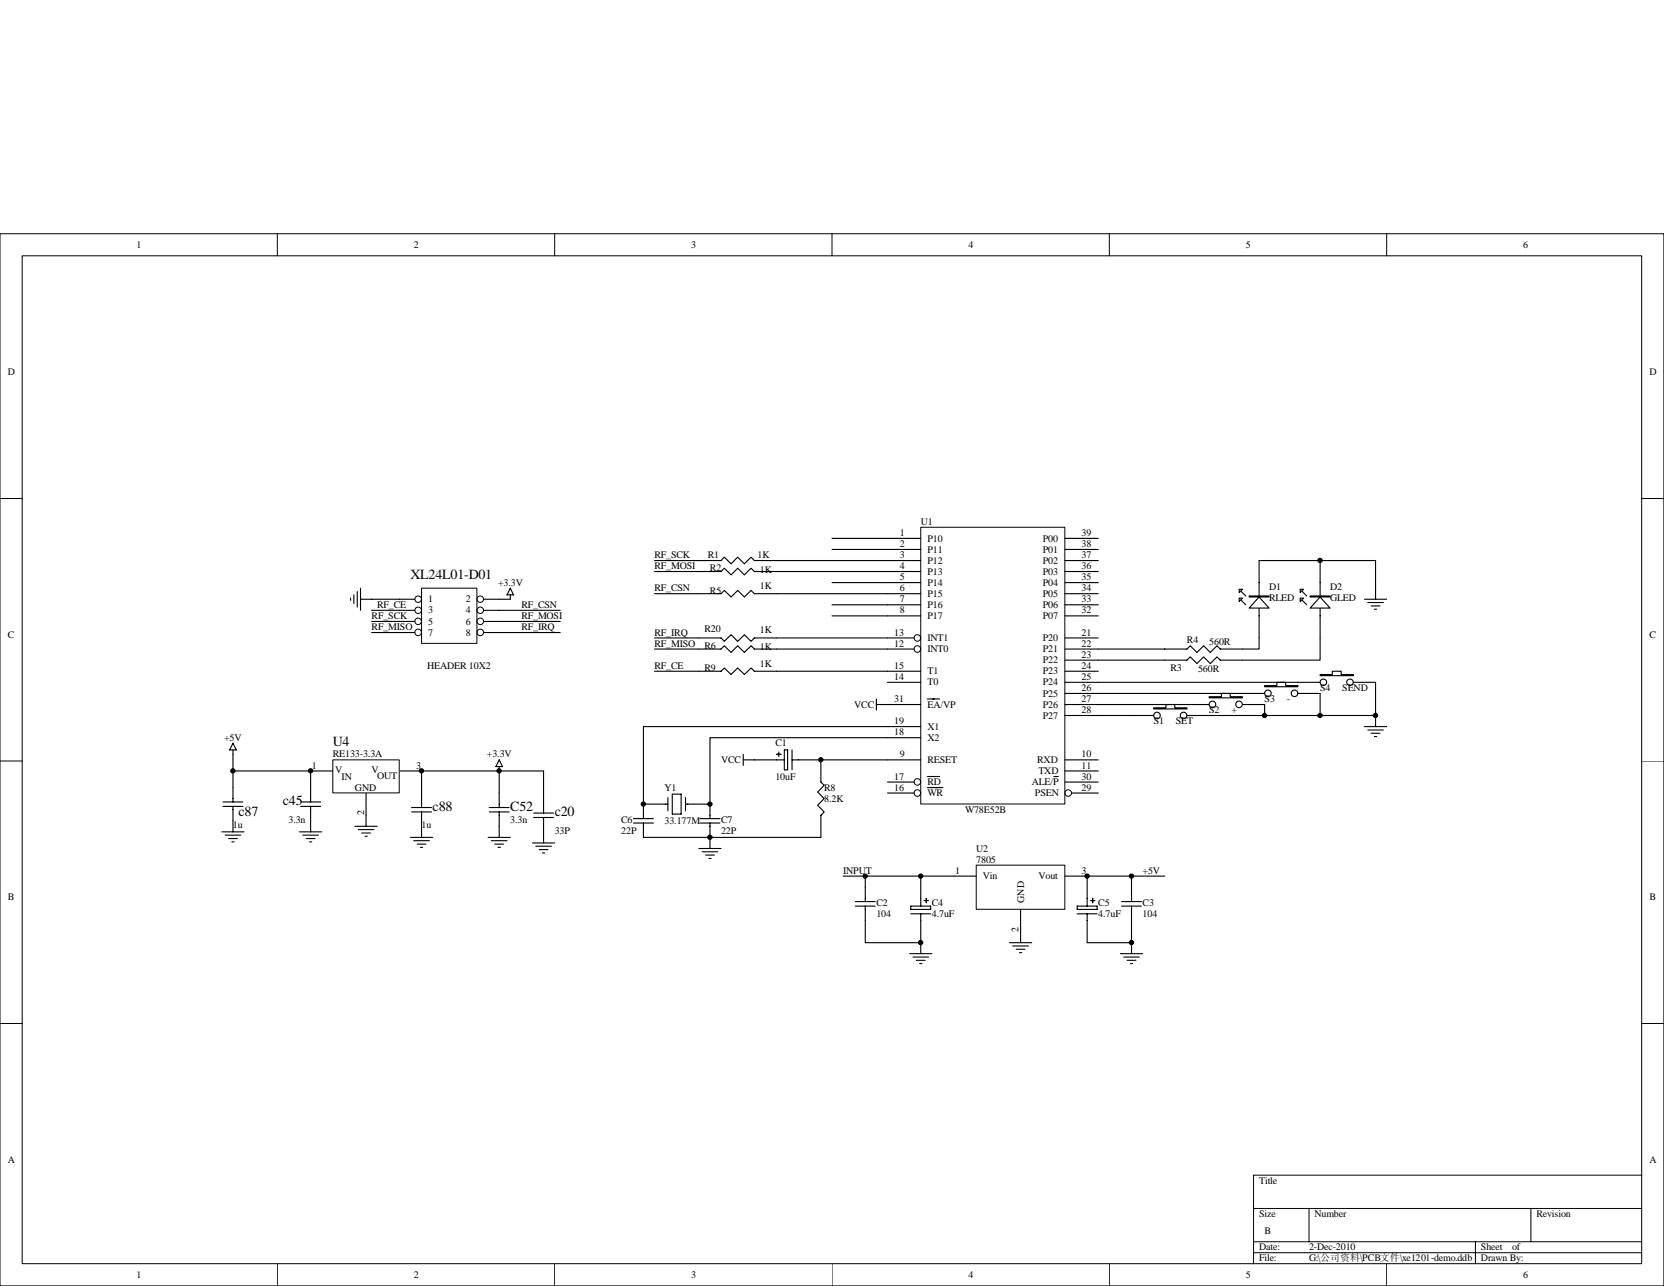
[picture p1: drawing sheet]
<svg xmlns="http://www.w3.org/2000/svg" width="279mm" height="216mm" viewBox="0 0 279 216" stroke-linecap="round" stroke-linejoin="round" font-family="sans-serif">
<g fill="none" stroke="#000" stroke-width=".17">
<path d="M0 39.2h279.4v176.7h-279.4zM46.6 39.2v3.7M93.1 39.2v3.7M139.7 39.2v3.7M186.3 39.2v3.7M232.8 39.2v3.7M3.7 42.9h272v169.3h-272zM0 83.7h3.7M275.7 83.7h3.7M0 127.8h3.7M275.7 127.8h3.7M0 171.8h3.7"/>
<path d="M275.7 171.8h3.7M275.7 197.3h-65.2v14.9M46.6 212.2v3.7M93.1 212.2v3.7M139.7 212.2v3.7M186.3 212.2v3.7M210.5 202.9h65.2M210.5 208.5h65.2M210.5 210.3h65.2M219.8 202.9v5.6M232.8 212.2v3.7M247.7 208.5v3.7"/>
<path d="M257 202.9v5.6"/>
</g>
<path d="M154.6 88.5h24.2v46.5h-24.2z" fill="#fff"/>
<g fill="none" stroke="#000" stroke-width=".17">
<path d="M154.6 88.5h24.2v46.5h-24.2z"/>
<circle cx="154" cy="109" r=".55"/>
<circle cx="154" cy="107.1" r=".55"/>
<circle cx="154" cy="131.3" r=".55"/>
<circle cx="154" cy="133.1" r=".55"/>
<circle cx="179.4" cy="133.1" r=".55"/>
</g>
<g fill="none" stroke="#000" stroke-width=".19">
<path d="M149 90.4h5.6M149 92.2h5.6M149 94.1h5.6M149 95.9h5.6M149 97.8h5.6M149 99.7h5.6M178.8 90.4h5.6M178.8 92.2h5.6M178.8 94.1h5.6M178.8 95.9h5.6M178.8 97.8h5.6M178.8 99.7h5.6"/>
<path d="M149 118.3h5.6M149 109h4.5M149 107.1h4.5M149 114.6h5.6M149 112.7h5.6M149 101.5h5.6M149 103.4h5.6M155.7 117.3h2.1M178.8 118.3h5.6M178.8 109h5.6M178.8 107.1h5.6M178.8 114.6h5.6"/>
<path d="M178.8 112.7h5.6M178.8 101.5h5.6M178.8 103.4h5.6M178.8 110.8h5.6M178.8 116.4h5.6M149 122h5.6M149 123.8h5.6M149 127.6h5.6M149 131.3h4.5M149 133.1h4.5M155.7 130.4h2.1M155.7 132.2h2.6"/>
<path d="M177 130.4h.7M178.8 127.6h5.6M178.8 131.3h5.6M178.8 120.1h5.6M178.8 129.4h5.6M179.9 133.1h4.5"/>
</g>
<path d="M163.9 145.3h14.9v7.4h-14.9z" fill="#fff"/>
<path d="M163.9 145.2h14.9v7.5h-14.9z" fill="none" stroke="#000" stroke-width=".17"/>
<g fill="none" stroke="#000" stroke-width=".19">
<path d="M139.7 99.7h9.3M139.7 97.8h9.3M139.7 95.9h9.3M139.7 94.1h9.3M139.7 92.2h9.3M139.7 90.4h9.3M139.7 103.4h9.3M139.7 101.5h9.3M147.2 117.3v1.9M147.2 118.3h1.8M106.4 137.4h3.3M106.4 138.2h3.3"/>
<path d="M108 135h4.1M108 135v2.4M112.1 133.9v2.2M112.9 133.3h1.5v3.4h-1.5zM115.1 135h4.1M115.1 133.9v2.2M117.5 137.4h3.4M117.5 138.2h3.4M119.2 135v2.4M119.2 138.2v4.3M124.8 126.6v1.9M124.8 127.6h6.9"/>
<path d="M130.4 126.6h.7M130.8 126.3v.7M131.7 125.9h.5v3.3h-.5zM133 127.6h16M133 125.9v3.3M137.8 127.6v3.7l.6 .5-1.1 1.2 1.1 1.1-1.1 1.1 1.1 1.1-.6 .6v3.7h-29.8v-2.4M149 122h-41v13M149 123.8h-29.8v11.2M190 120.1h3.7M199.3 120.1h3.7M117.3 142.5h3.8M117.9 143h2.6"/>
<path d="M118.5 143.6h1.5M119 144.1h.4M141.6 147.1h3.7M143.6 152.1h3.4M143.6 151.4h3.4M145.3 152.1v6.2h9.3M152.9 153.4h3.4M152.9 152.1h3.4v.6h-3.4zM154.6 147.1v5M154.6 153.4v6.7M155.2 151.2h.7M155.5 150.8v.8"/>
<path d="M163.9 147.1h-18.6v4.3M169.5 158.3h3.7M170.1 158.8h2.6M170.6 159.4h1.5M171.2 159.9h.4M171.4 152.7v5.6M178.8 147.1h16.8M180.9 152.1h3.3v.6h-3.3zM180.9 153.4h3.3M182.5 153.4v4.9h7.5M182.5 147.1v5M183.1 151.2h.8"/>
<path d="M183.5 150.8v.8M188.3 152.1h3.4M188.3 151.4h3.4M190 147.1v4.3M190 152.1v8M152.7 160.1h3.8M153.3 160.7h2.6M153.9 161.2h1.4M154.4 161.8h.4M188.1 160.1h3.8M188.7 160.7h2.6M189.3 161.2h1.4"/>
<path d="M189.8 161.8h.4"/>
</g>
<path d="M193.7 118.8h2.1v-.5h1.5v.5h2v.2h-5.6z" fill-rule="evenodd" fill="#fff" stroke="#000" stroke-width=".19"/>
<g fill="none" stroke="#000" stroke-width=".19">
<path d="M199.3 118.3h3.7M208.6 118.3h3.7"/>
<circle cx="194.3" cy="120.1" r=".55"/>
<circle cx="198.7" cy="120.1" r=".55"/>
</g>
<path d="M203 117h2.1v-.6h1.5v.6h2v.2h-5.6z" fill-rule="evenodd" fill="#fff" stroke="#000" stroke-width=".19"/>
<g fill="none" stroke="#000" stroke-width=".19">
<path d="M208.6 116.4h3.7M217.9 116.4h3.8"/>
<circle cx="203.6" cy="118.3" r=".55"/>
<circle cx="208" cy="118.3" r=".55"/>
</g>
<path d="M212.3 115.1h2.1v-.5h1.5v.5h2v.2h-5.6z" fill-rule="evenodd" fill="#fff" stroke="#000" stroke-width=".19"/>
<g fill="none" stroke="#000" stroke-width=".19">
<path d="M217.9 114.6h3.8M227.2 114.6h3.8"/>
<circle cx="212.9" cy="116.4" r=".55"/>
<circle cx="217.4" cy="116.4" r=".55"/>
</g>
<path d="M221.7 113.2h2v-.5h1.5v.5h2v.2h-5.5z" fill-rule="evenodd" fill="#fff" stroke="#000" stroke-width=".19"/>
<g fill="none" stroke="#000" stroke-width=".19">
<path d="M59.4 99.9v1.4M60 99.3v2.6M60.5 98.7v3.8M85.7 98.7l.5 1.2h-1.1zM85.7 99.9v.7M58.9 100.4v.4M60.5 100.6h6.6M62.4 102.5h4.7M62.4 104.3h4.7M62.4 106.2h4.7M83.8 104.3h10.3M83.8 106.2h6.5"/>
<path d="M184.4 118.3h14.9M184.4 116.4h24.2M184.4 114.6h33.5M212.3 118.3v1.8M221.7 116.4v3.7M231 114.6v5.5h-28M184.4 120.1h5.6M229.1 122h3.7M229.7 122.6h2.6M230.2 123.1h1.5M230.8 123.7h.4M231 120.1v1.9"/>
<circle cx="222.2" cy="114.5" r=".55"/>
<circle cx="226.7" cy="114.5" r=".55"/>
</g>
<path d="M70.8 98.8h9.3v9.2h-9.3z" fill="#fff"/>
<g fill="none" stroke="#000" stroke-width=".17">
<path d="M70.8 98.7h9.3v9.3h-9.3z"/>
<circle cx="70.2" cy="104.3" r=".55"/>
<circle cx="70.2" cy="106.2" r=".55"/>
<circle cx="70.2" cy="102.5" r=".55"/>
<circle cx="70.2" cy="100.6" r=".55"/>
<circle cx="80.6" cy="104.3" r=".55"/>
<circle cx="80.6" cy="106.2" r=".55"/>
<circle cx="80.6" cy="100.6" r=".55"/>
<circle cx="80.6" cy="102.5" r=".55"/>
</g>
<path d="M67.1 100.6h2.6M67.1 102.5h2.6M67.1 104.3h2.6M67.1 106.2h2.6M81.2 100.6h2.6M81.2 102.5h2.6M81.2 104.3h2.6M81.2 106.2h2.6M90.3 106.2h3.8M52.2 129.4h3.7M61.5 133.1v3.8M67.1 129.4h3.7" fill="none" stroke="#000" stroke-width=".19"/>
<path d="M55.9 127.6h11.1v5.5h-11.1z" fill="#fff"/>
<path d="M55.9 127.6h11.1v5.5h-11.1z" fill="none" stroke="#000" stroke-width=".17"/>
<g fill="none" stroke="#000" stroke-width=".19">
<path d="M109.9 94.1h11.2l.5-.6 1.1 1.2 1.2-1.2 1.1 1.2 1.1-1.2 .6 .6h13M109.9 95.9h11.2l.5-.5 1.1 1.1 1.2-1.1 1.1 1.1 1.1-1.1 .6 .5h13M109.9 99.7h11.2l.5-.6 1.1 1.1 1.2-1.1 1.1 1.1 1.1-1.1 .6 .6h13M208.4 99.3l.8 .8M211.4 94.1v13M83.8 102.5h10.3M83.8 100.6h1.9M109.9 107.1h11.2l.5 .6 1.1-1.1 1.2 1.1 1.1-1.1 1.1 1.1 .6-.6h22.3M109.9 109h11.2l.5-.6 1.1 1.1 1.2-1.1 1.1 1.1 1.1-1.1 .6 .6h22.3M109.9 112.7h11.2l.5-.6 1.1 1.1 1.2-1.1 1.1 1.1 1.1-1.1 .6 .6h22.3M184.4 109h14.9l.6-.6 1.1 1.1 1.1-1.1 1.1 1.1 1.1-1.1 .6 .6h3.7M184.4 110.8h14.9l.6-.5 1.1 1.1 1.1-1.1 1.1 1.1 1.1-1.1 .6 .5h3.7"/>
<path d="M208.4 100.8l.8 .7M37.3 139.7h3.7M37.4 135.4h3.4M37.4 134.6h3.4M39.1 129.4h13.1v5.2M39.1 125.9v8.7M39.1 135.4v4.3M39.1 124.8l.6 1.1h-1.1zM50.3 139.7h3.7M50.5 135.4h3.3M50.5 134.6h3.3M52.2 135.4v4.3"/>
<path d="M59.6 138.7h3.7M60.2 139.3h2.6M60.7 139.8h1.5M61.5 136.9v1.8M69.1 136.3h3.4M69.1 135.6h3.4M70.8 135.6v-6.2h20.5v7.1M70.8 136.3v4.3M82.1 136.3h3.4M82.1 135.6h3.4M83.8 128.7v6.9M83.8 136.3v4.3"/>
<path d="M83.8 127.6l.6 1.1h-1.1zM89.6 137.2h3.3M89.6 136.5h3.3M91.3 137.2v4.3M37.8 140.2h2.6M38.4 140.8h1.5M38.9 141.3h.4M50.8 140.2h2.7M51.4 140.8h1.5M52 141.3h.3M61.3 140.4h.4M68.9 140.6h3.7"/>
<path d="M69.5 141.1h2.6M70 141.7h1.5M70.6 142.3h.4M82 140.6h3.7M82.5 141.1h2.6M83.1 141.7h1.5M83.6 142.3h.4M89.4 141.5h3.7M90 142.1h2.6M90.5 142.6h1.5M91.1 143.2h.4"/>
</g>
<g fill="#000" stroke="#000" stroke-width=".17">
<circle cx="39.1" cy="129.4" r=".37"/>
<circle cx="52.1" cy="129.4" r=".37"/>
<circle cx="70.8" cy="129.4" r=".37"/>
<circle cx="83.8" cy="129.4" r=".37"/>
<circle cx="108" cy="135" r=".37"/>
<circle cx="119.2" cy="135" r=".37"/>
<circle cx="137.8" cy="127.5" r=".37"/>
<circle cx="212.3" cy="120.1" r=".37"/>
<circle cx="221.6" cy="120.1" r=".37"/>
<circle cx="231" cy="120.1" r=".37"/>
<circle cx="119.2" cy="140.6" r=".37"/>
</g>
<g fill="#fff" stroke="#000" stroke-width=".19">
<path d="M211.4 100.2l1.7 1.9h-3.4z"/>
<path d="M208.1 98.9h.5l-.5 .6z"/>
<path d="M208.1 100.4h.5l-.5 .6z"/>
<path d="M209.7 100.1h3.4v.1h-3.4z" fill-rule="evenodd"/>
</g>
<path d="M218.7 99.3l.7 .8M221.7 94.1v13M218.7 100.8l.7 .7" fill="none" stroke="#000" stroke-width=".19"/>
<g fill="#fff" stroke="#000" stroke-width=".19">
<path d="M221.7 100.2l1.6 1.9h-3.3z"/>
<path d="M218.3 98.9h.6l-.6 .6z"/>
<path d="M218.3 100.4h.6l-.6 .6z"/>
<path d="M220 100.1h3.3v.1h-3.3z" fill-rule="evenodd"/>
</g>
<path d="M211.4 94.1h19.6v6.5M211.4 107.1v1.9h-2.8M221.7 107.1v3.7h-13.1M229.1 100.6h3.7M229.7 101.2h2.6M230.2 101.7h1.5M230.8 102.3h.4" fill="none" stroke="#000" stroke-width=".19"/>
<g fill="#000" stroke="#000" stroke-width=".17">
<circle cx="221.6" cy="94.1" r=".37"/>
<circle cx="145.3" cy="147.1" r=".37"/>
<circle cx="154.6" cy="158.2" r=".37"/>
<circle cx="154.6" cy="147.1" r=".37"/>
<circle cx="182.5" cy="147.1" r=".37"/>
<circle cx="190" cy="158.2" r=".37"/>
<circle cx="190" cy="147.1" r=".37"/>
</g>
<g font-size="2.4">
<text x="68.9" y="97.3">XL24L01-D01</text>
<text x="55.9" y="125.2">U4</text>
<text x="40" y="137.1">c87</text>
<text x="47.5" y="135.2">c45</text>
<text x="72.6" y="136.1">c88</text>
<text x="85.7" y="136.1">C52</text>
<text x="93.1" y="137.1">c20</text>
</g>
<g font-size="1.7">
<text x="22.9" y="41.6">1</text>
<text x="69.5" y="41.6">2</text>
<text x="116" y="41.6">3</text>
<text x="162.6" y="41.6">4</text>
<text x="209.2" y="41.6">5</text>
<text x="255.7" y="41.6">6</text>
<text x="1.3" y="63">D</text>
<text x="277" y="63">D</text>
<text x="151.1" y="90">1</text>
<text x="154.6" y="88.1">U1</text>
<text x="181.6" y="90">39</text>
<text x="109.9" y="95.6">RF_MOSI</text>
<text x="109.9" y="93.7">RF_SCK</text>
<text x="118.8" y="93.7">R1</text>
<text x="119.2" y="95.9">R2</text>
<text x="127.2" y="93.7">1K</text>
<text x="151.1" y="91.8">2</text>
<text x="151.1" y="93.7">3</text>
<text x="151.1" y="95.6">4</text>
<text x="155.7" y="90.9">P10</text>
<text x="155.7" y="92.8">P11</text>
<text x="155.7" y="94.6">P12</text>
<text x="175.1" y="90.9">P00</text>
<text x="175.1" y="92.8">P01</text>
<text x="175.1" y="94.6">P02</text>
<text x="181.6" y="91.8">38</text>
<text x="181.6" y="93.7">37</text>
<text x="181.6" y="95.6">36</text>
<text x="71.9" y="101.1">1</text>
<text x="78.2" y="101.1">2</text>
<text x="83.6" y="98.3">+3.3V</text>
<text x="109.9" y="99.3">RF_CSN</text>
<text x="119.2" y="99.7">R5</text>
<text x="127.6" y="96.1">1K</text>
<text x="127.6" y="98.9">1K</text>
<text x="151.1" y="97.4">5</text>
<text x="151.1" y="99.3">6</text>
<text x="151.1" y="101.1">7</text>
<text x="155.7" y="96.5">P13</text>
<text x="155.7" y="98.3">P14</text>
<text x="155.7" y="100.2">P15</text>
<text x="175.1" y="96.5">P03</text>
<text x="175.1" y="98.3">P04</text>
<text x="175.1" y="100.2">P05</text>
<text x="181.6" y="97.4">35</text>
<text x="181.6" y="99.3">34</text>
<text x="181.6" y="101.1">33</text>
<text x="213.1" y="99.1">D1</text>
<text x="213.1" y="100.9">RLED</text>
<text x="223.3" y="99.1">D2</text>
<text x="223.3" y="100.9">GLED</text>
<text x="1.3" y="107.1">C</text>
<text x="62.4" y="105.8">RF_MISO</text>
<text x="62.4" y="103.9">RF_SCK</text>
<text x="63.3" y="102.1">RF_CE</text>
<text x="71.9" y="103">3</text>
<text x="71.9" y="104.9">5</text>
<text x="71.9" y="106.7">7</text>
<text x="78.2" y="103">4</text>
<text x="78.2" y="104.9">6</text>
<text x="78.2" y="106.7">8</text>
<text x="87.5" y="102.1">RF_CSN</text>
<text x="87.5" y="103.9">RF_MOSI</text>
<text x="87.5" y="105.8">RF_IRQ</text>
<text x="109.9" y="106.7">RF_IRQ</text>
<text x="118.3" y="106.2">R20</text>
<text x="127.6" y="106.3">1K</text>
<text x="150.1" y="106.7">13</text>
<text x="151.1" y="103">8</text>
<text x="155.7" y="107.7">INT1</text>
<text x="155.7" y="102.1">P16</text>
<text x="155.7" y="103.9">P17</text>
<text x="175.1" y="102.1">P06</text>
<text x="175.1" y="103.9">P07</text>
<text x="175.1" y="107.7">P20</text>
<text x="181.6" y="103">32</text>
<text x="181.6" y="106.7">21</text>
<text x="277" y="107.1">C</text>
<text x="71.7" y="112.3">HEADER 10X2</text>
<text x="109.9" y="108.6">RF_MISO</text>
<text x="109.9" y="112.3">RF_CE</text>
<text x="118.3" y="108.9">R6</text>
<text x="118.3" y="112.7">R9</text>
<text x="127.6" y="109.1">1K</text>
<text x="127.6" y="111.9">1K</text>
<text x="150.1" y="108.6">12</text>
<text x="150.1" y="112.3">15</text>
<text x="155.7" y="109.5">INT0</text>
<text x="155.7" y="113.2">T1</text>
<text x="175.1" y="109.5">P21</text>
<text x="175.1" y="111.4">P22</text>
<text x="175.1" y="113.2">P23</text>
<text x="181.6" y="108.6">22</text>
<text x="181.6" y="110.4">23</text>
<text x="181.6" y="112.3">24</text>
<text x="196.5" y="112.7">R3</text>
<text x="199.3" y="108">R4</text>
<text x="201.2" y="112.9">560R</text>
<text x="203" y="108.2">560R</text>
<text x="143.4" y="118.8">VCC</text>
<text x="150.1" y="117.9">31</text>
<text x="150.1" y="114.2">14</text>
<text x="155.7" y="118.8">EA/VP</text>
<text x="155.7" y="115.1">T0</text>
<text x="175.1" y="115.1">P24</text>
<text x="175.1" y="116.9">P25</text>
<text x="175.1" y="118.8">P26</text>
<text x="181.6" y="114.2">25</text>
<text x="181.6" y="116">26</text>
<text x="181.6" y="117.9">27</text>
<text x="181.6" y="119.7">28</text>
<text x="203" y="119.7">S2</text>
<text x="206.8" y="119.7">+</text>
<text x="212.3" y="117.9">S3</text>
<text x="216.1" y="117.9">-</text>
<text x="221.7" y="116">S4</text>
<text x="225.4" y="116">SEND</text>
<text x="37.6" y="124.4">+5V</text>
<text x="130.2" y="125.3">C1</text>
<text x="150.1" y="121.6">19</text>
<text x="150.1" y="123.4">18</text>
<text x="155.7" y="122.5">X1</text>
<text x="155.7" y="124.4">X2</text>
<text x="175.1" y="120.7">P27</text>
<text x="193.7" y="121.6">S1</text>
<text x="197.4" y="121.6">SET</text>
<text x="52.3" y="129">1</text>
<text x="55.9" y="127.2">RE133-3.3A</text>
<text x="56.3" y="129.8">V</text>
<text x="57.4" y="130.9">IN</text>
<text x="62.4" y="129.8">V</text>
<text x="63.3" y="130.7">OUT</text>
<text x="69.8" y="129">3</text>
<text x="81.8" y="127.2">+3.3V</text>
<text x="121.1" y="128.1">VCC</text>
<text x="130.2" y="130.9">10uF</text>
<text x="150.1" y="130.9">17</text>
<text x="151.1" y="127.2">9</text>
<text x="155.7" y="128.1">RESET</text>
<text x="155.7" y="131.8">RD</text>
<text x="173.2" y="131.8">ALE/P</text>
<text x="174.2" y="128.1">RXD</text>
<text x="174.3" y="130">TXD</text>
<text x="181.6" y="127.2">10</text>
<text x="181.6" y="129">11</text>
<text x="181.6" y="130.9">30</text>
<text x="59.6" y="132.8">GND</text>
<text x="61.1" y="136.9" transform="rotate(-90 61.1 136.9)">2</text>
<text x="111.6" y="132.8">Y1</text>
<text x="138.4" y="132.8">R8</text>
<text x="138.4" y="134.6">8.2K</text>
<text x="150.1" y="132.8">16</text>
<text x="155.7" y="133.7">WR</text>
<text x="162.1" y="136.5">W78E52B</text>
<text x="173.8" y="133.7">PSEN</text>
<text x="181.6" y="132.8">29</text>
<text x="39.1" y="139.1">1u</text>
<text x="48.4" y="138.1">3.3n</text>
<text x="70.8" y="139.1">1u</text>
<text x="85.7" y="138.1">3.3n</text>
<text x="93.1" y="140">33P</text>
<text x="104.3" y="138.1">C6</text>
<text x="104.3" y="140">22P</text>
<text x="111.6" y="138.3">33.177M</text>
<text x="121.1" y="138.1">C7</text>
<text x="121.1" y="140">22P</text>
<text x="163.9" y="143">U2</text>
<text x="141.6" y="146.7">INPUT</text>
<text x="160.4" y="146.7">1</text>
<text x="163.9" y="144.8">7805</text>
<text x="165" y="147.6">Vin</text>
<text x="174.3" y="147.6">Vout</text>
<text x="181.6" y="146.7">3</text>
<text x="191.9" y="146.7">+5V</text>
<text x="1.3" y="151.2">B</text>
<text x="147.2" y="152.1">C2</text>
<text x="147.2" y="153.9">104</text>
<text x="156.5" y="152.1">C4</text>
<text x="156.5" y="153.9">4.7uF</text>
<text x="172" y="151.6" transform="rotate(-90 172 151.6)">GND</text>
<text x="184.4" y="152.1">C5</text>
<text x="184.4" y="153.9">4.7uF</text>
<text x="191.9" y="152.1">C3</text>
<text x="191.9" y="153.9">104</text>
<text x="277" y="151.2">B</text>
<text x="171" y="156.4" transform="rotate(-90 171 156.4)">2</text>
<text x="1.3" y="195.2">A</text>
<text x="277" y="195.2">A</text>
<text x="211.4" y="198.8">Title</text>
<text x="211.4" y="204.3">Size</text>
<text x="211.4" y="209.9">Date:</text>
<text x="212.3" y="207.1">B</text>
<text x="219.8" y="209.9">2-Dec-2010</text>
<text x="220.7" y="204.3">Number</text>
<text x="248.7" y="209.9">Sheet</text>
<text x="253.9" y="209.9">of</text>
<text x="258" y="204.3">Revision</text>
<text x="22.9" y="214.6">1</text>
<text x="69.5" y="214.6">2</text>
<text x="116" y="214.6">3</text>
<text x="162.6" y="214.6">4</text>
<text x="209.2" y="214.6">5</text>
<text x="211.4" y="211.8">File:</text>
<text x="219.8" y="211.8">G:\公司资料\PCB文件\xe1201-demo.ddb</text>
<text x="248.7" y="211.8">Drawn By:</text>
<text x="255.7" y="214.6">6</text>
</g>
</svg>
